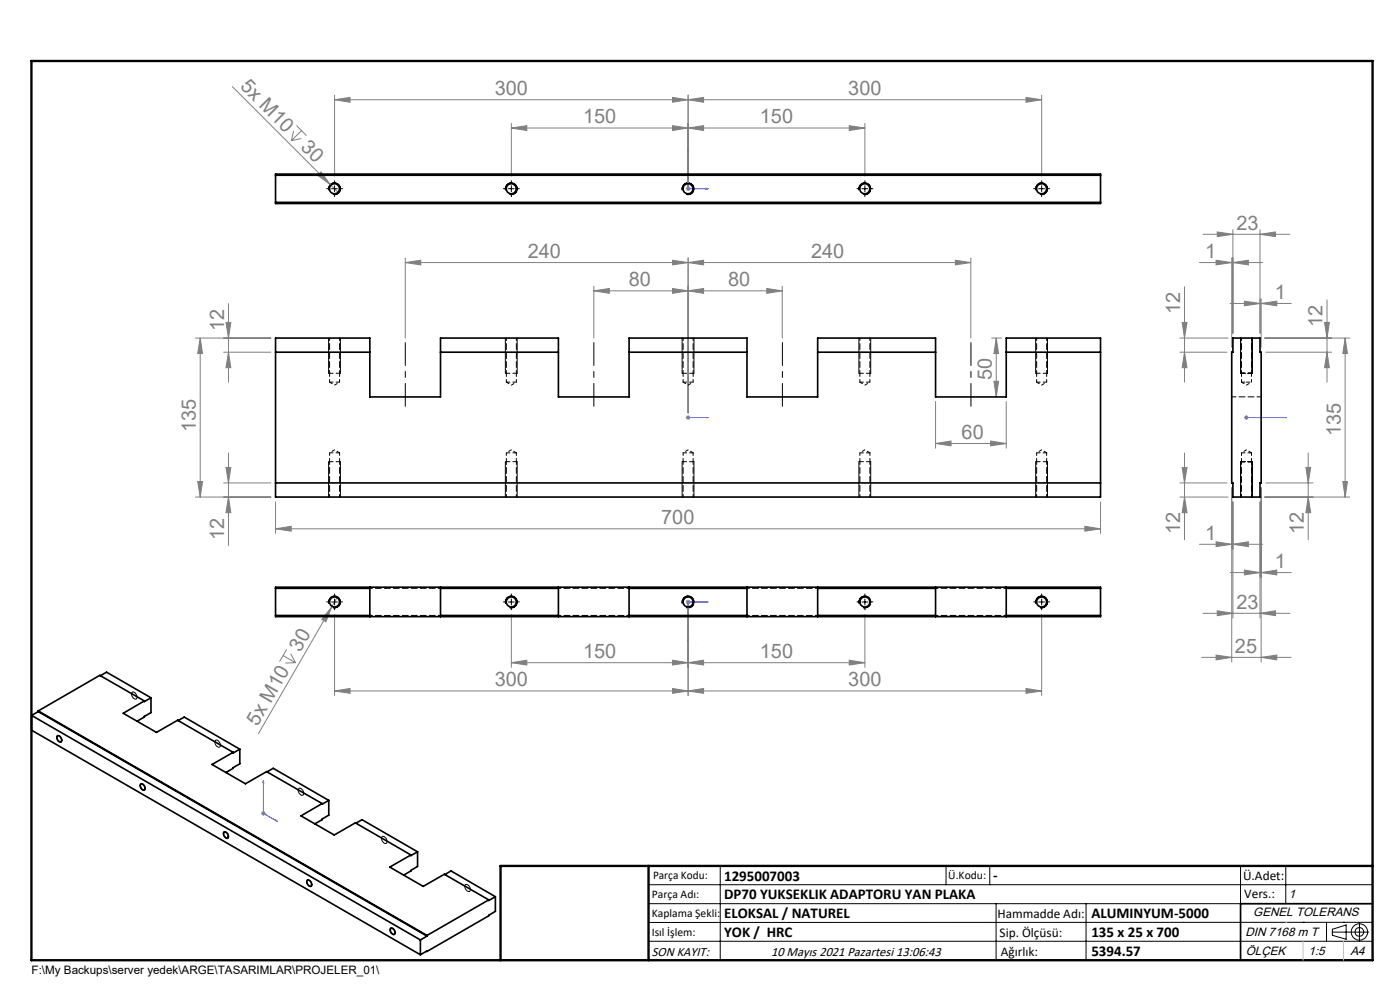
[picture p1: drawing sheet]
<svg xmlns="http://www.w3.org/2000/svg" width="297mm" height="210mm" viewBox="0 0 297 210" stroke-linecap="round" stroke-linejoin="round" font-family="sans-serif">
<g fill="none" stroke="#808080" stroke-width=".21">
<path d="M49.3 18.4l20.8 20.7M62.3 27.8l-.5 2M62.9 26.6l2.1 2.2M63.9 29.4l-2.1 .4M64 27.7l-2.2 2.1M67.4 37.2l.7-.7 2 2.6zM70.1 39.1l1.8 1.8M71 21.2l3.3-.5v1zM71 20.2v17.2M71 21.2h150M108.5 27.2l3.3-.5v1zM108.5 26.2v11.2"/>
<path d="M108.5 27.2h75M142.7 26.7l3.3 .5-3.3 .5zM142.7 20.7l3.3 .5-3.3 .5zM145.6 39.7l.7 .7M146 27.2l3.3-.5v1zM146 21.2l3.3-.5v1zM146 20.2v18.8M146 39.5v1M146.3 39.7l-.7 .7M180.2 26.7l3.3 .5-3.3 .5zM183.5 26.2v11.2M217.7 20.7l3.3 .5-3.3 .5z"/>
<path d="M221 20.2v17.2M86 55.7l3.3-.5v1zM86 55.7h120M86 54.7v17M142.7 55.2l3.3 .5-3.3 .5zM145.5 40h1M146 55.7l3.3-.5v1zM146 54.7v32.9M202.7 55.2l3.3 .5-3.3 .5zM206 54.7v17M254.5 55.7h13.4M255.2 49.7h18.4"/>
<path d="M258 55.2l3.3 .5-3.3 .5zM258.2 49.2l3.3 .5-3.3 .5zM261.3 54.7v19M261.5 55.7l3.3-.5v1zM261.5 48.7v22M267.3 49.7l3.3-.5v1zM267.3 48.7v22M41.5 71.7h16M42.5 71.7l.5 3.3h-1.1zM42.5 71.7v33.7M47.4 74.7h10.1M47.9 68.4h1.1l-.5 3.3z"/>
<path d="M48.5 74.7l.5 3.3h-1.1zM48.5 64.4v16.7M126 61.7l3.3-.5v1zM126 60.7v11M142.7 61.2l3.3 .5-3.3 .5zM146 61.7l3.3-.5v1zM162.7 61.2l3.2 .5-3.2 .5zM165.9 61.7h-39.9M165.9 60.7v11M210.4 71.7h2.1M211.3 71.7l.5 3.3h-.9zM211.3 71.7v12.5"/>
<path d="M250.3 71.7h10.2M250.3 74.7h10M250.8 68.4h1l-.5 3.3zM251.3 60.8v20.3M251.3 74.7l.5 3.3h-1zM260.9 64.4h13M264 63.9l3.3 .5-3.3 .5zM267.5 64.4l3.4-.5v1zM267.5 63.4v10.3M268.3 71.7h18M268.5 74.7h14M281 68.4h1l-.5 3.3z"/>
<path d="M281.5 74.7l.5 3.3h-1zM281.5 63.6v17.5M285.4 71.7l.5 3.3h-1zM285.4 71.7v33.7M47.9 99.2h1.1l-.5 3.2zM48.5 96.1v19.6M145.5 88.6h1M145.6 88.2l.7 .7M146 88.1v1M146.3 88.2l-.7 .7M198.5 94.1l3.3-.6v1.1zM198.5 85.2v9.9"/>
<path d="M198.5 94.1h15M210.1 93.5l3.4 .6-3.4 .5zM210.9 80.9h.9l-.5 3.3zM213.5 85.2v9.9M250.8 99.2h1l-.5 3.2zM251.3 96.1v18.4M263.9 88.6h1M264.1 88.2l.7 .7M264.4 88.1v1M264.8 88.2l-.7 .7M277 99.2h1.1l-.6 3.2zM277.5 96.1v18.4"/>
<path d="M41.5 105.4h16M41.9 102.2h1.1l-.5 3.2zM47.4 102.4h10.1M48.5 105.4l.5 3.4h-1.1zM58.5 112.2l3.3-.6v1.1zM58.5 106.5v6.7M58.5 112.2h175M230.2 111.6l3.3 .6-3.3 .5zM233.5 106.5v6.7M250.3 102.4h10M250.3 105.4h10.2M251.3 105.4l.5 3.4h-1z"/>
<path d="M254.5 115.5h13.4M258 114.9l3.3 .6-3.3 .4zM261.3 103.5v36.9M261.5 115.5l3.3-.6v1zM261.5 106.5v24.6M267.3 106.5v24.6M267.5 103.5v36.9M268.3 105.4h18M268.5 102.4h10.1M277.5 105.4l.6 3.4h-1.1zM284.9 102.2h1l-.5 3.2zM60 139.1l2.7 1.5"/>
<path d="M60.8 137.8l-1.5 2.6M61.7 138.7l1 1.9M70.3 128.8l-1.2 3.1-.8-.5zM70.3 128.8l-15.5 26.8M71 130.4v17.2M71.6 126.6l-1.3 2.2M108.5 130.4v11.2M145.5 127.7h1M145.6 127.3l.7 .7M146 128.7v18.9M146 127.2v1M146.3 127.3l-.7 .7"/>
<path d="M183.5 130.4v11.2M221 130.4v17.2M255 139.4h18.9M255.2 130.1h18.4M258 139l3.3 .4-3.3 .6zM258.2 129.6l3.3 .5-3.3 .5zM260.9 121.5h13M264 120.9l3.3 .6-3.3 .4zM267.3 130.1l3.3-.5v1zM267.5 121.5l3.4-.6v1zM267.5 139.4l3.4-.4v1zM62.7 140.6h-2.2"/>
<path d="M71 146.6l3.3-.6v1.1zM71 146.6h150M108.5 140.6l3.3-.6v1.1zM108.5 140.6h75M142.7 140l3.3 .6-3.3 .5zM142.7 146l3.3 .6-3.3 .5zM146 140.6l3.3-.6v1.1zM146 146.6l3.3-.6v1.1zM180.2 140l3.3 .6-3.3 .5zM217.7 146l3.3 .6-3.3 .5zM55.4 172.5h1M55.5 172.2l.7 .7"/>
<path d="M55.9 172v1M56.2 172.2l-.7 .7"/>
</g>
<g fill="none" stroke="#000" stroke-width=".21">
<path d="M71 39.4v1.3M108.5 39.4v1.3M183.5 39.4v1.3M221 39.4v1.3M69.7 40.3a1.24 1.24 0 0 1 1.1-1.5 1.24 1.24 0 0 1 1.4 1.3 1.24 1.24 0 0 1-1.6 1.1M70.3 40h1.3M107.2 40.3a1.24 1.24 0 0 1 1.1-1.5 1.24 1.24 0 0 1 1.4 1.3 1.24 1.24 0 0 1-1.6 1.1M107.8 40h1.3M144.7 40.3a1.24 1.24 0 0 1 1.1-1.5 1.24 1.24 0 0 1 1.4 1.3 1.24 1.24 0 0 1-1.6 1.1M182.2 40.3a1.24 1.24 0 0 1 1.1-1.5 1.24 1.24 0 0 1 1.4 1.3 1.24 1.24 0 0 1-1.6 1.1M182.8 40h1.3M219.7 40.3a1.24 1.24 0 0 1 1.1-1.5 1.24 1.24 0 0 1 1.4 1.3 1.24 1.24 0 0 1-1.6 1.1"/>
<path d="M220.3 40h1.3M69.7 71.7v7.5M72.2 71.7v7.5M107.2 71.7v7.5M109.7 71.7v7.5M144.7 71.7v7.5M147.2 71.7v7.5M182.2 71.7v7.5M184.7 71.7v7.5M219.7 71.7v7.5M222.2 71.7v7.5M263.2 71.7v7.5"/>
<path d="M265.7 71.7v7.5M69.7 98v7.4M72.2 98v7.4M107.2 98v7.4M109.7 98v7.4M144.7 98v7.4M147.2 98v7.4M182.2 98v7.4M184.7 98v7.4M219.7 98v7.4M222.2 98v7.4M263.2 98v7.4"/>
<path d="M265.7 98v7.4M69.7 128a1.26 1.26 0 0 1 1.1-1.6 1.26 1.26 0 0 1 1.4 1.4 1.26 1.26 0 0 1-1.6 1.1M70.3 127.7h1.3M71 127.1v1.2M107.2 128a1.26 1.26 0 0 1 1.1-1.6 1.26 1.26 0 0 1 1.4 1.4 1.26 1.26 0 0 1-1.6 1.1M107.8 127.7h1.3M108.5 127.1v1.2M144.7 128a1.26 1.26 0 0 1 1.1-1.6 1.26 1.26 0 0 1 1.4 1.4 1.26 1.26 0 0 1-1.6 1.1M182.2 128a1.26 1.26 0 0 1 1.1-1.6 1.26 1.26 0 0 1 1.4 1.4 1.26 1.26 0 0 1-1.6 1.1M182.8 127.7h1.3M183.5 127.1v1.2M219.7 128a1.26 1.26 0 0 1 1.1-1.6 1.26 1.26 0 0 1 1.4 1.4 1.26 1.26 0 0 1-1.6 1.1"/>
<path d="M220.3 127.7h1.3M221 127.1v1.2M12.2 156a.93 .93 0 0 1 .7 1.5 1 1 0 0 1-.7-1.5zM28 146.9a.9 .9 0 0 1 .9 .4 .9 .9 0 0 1-.1 1 1.08 1.08 0 0 1-.8-1.4zM45.6 157.1a.88 .88 0 0 1 1 .3 .88 .88 0 0 1 .1 .9 .7 .7 0 0 1-.7 0 .7 .7 0 0 1-.4-.7zM29.8 166.3a.92 .92 0 0 1 .9 .4 .92 .92 0 0 1 0 1 1.02 1.02 0 0 1-.9-1.4zM47.4 176.5a.91 .91 0 0 1 1 .4 .91 .91 0 0 1-.1 1 1.07 1.07 0 0 1-.9-1.4zM63.4 167.3a.88 .88 0 0 1 .9 .4 .88 .88 0 0 1-.1 1 1.03 1.03 0 0 1-.8-1.4zM81 177.5a.9 .9 0 0 1 1 .4 .9 .9 0 0 1-.1 1 1.07 1.07 0 0 1-.9-1.4zM65.1 186.7a.88 .88 0 0 1 .9 .3 .88 .88 0 0 1 .2 .9 .7 .7 0 0 1-.8 0 .7 .7 0 0 1-.3-.7zM82.9 196.8a.93 .93 0 0 1 .8 .5 .93 .93 0 0 1-.1 1 .99 .99 0 0 1-.7-1.5zM98.7 187.7a.91 .91 0 0 1 .9 .4 .91 .91 0 0 1 0 1 1.07 1.07 0 0 1-.9-1.4z"/>
<path d="M137.6 187.7h153.6M137.6 191.7h153.6M137.6 199.7h153.6M152.8 183.7v20M200.7 183.7v4M210 183.7v4M211.3 191.7v12M230.4 191.7v12M263.2 183.7v20M272.8 183.7v8M276.4 195.6h.1M281.4 195.6v4.1"/>
<path d="M282.6 197.7h7.8M282.6 197.1l3-.9v3l-3-.8zM285 195.6h.1M288.4 195.8v3.8M291.2 195.6l-153.6 .1"/>
<circle cx="288.4" cy="197.7" r="1.74"/>
<circle cx="288.4" cy="197.7" r=".93"/>
</g>
<g fill="none" stroke="#00f" stroke-width=".21">
<path d="M146 31.6v8.4h4.2M146 31.6l.1 .4h-.2zM149.8 39.9l.4 .1-.4 .1zM145.9 88.6h.2zM146 88.6h.1M146 88.6h4.2M150.2 88.6h-.4h.4M264.3 88.6h.2zM264.4 88.6h8.5M264.4 88.6h.1M272.9 88.6h-.4h.4M145.9 135.7h.2l-.1 .5z"/>
<path d="M149.8 127.6l.4 .1-.4 .1zM150.2 127.7h-4.2v8.5M55.9 165.6l.1 .4-.2-.1zM55.9 165.6v6.9l3 1.8M58.6 174l.3 .3-.3-.1z"/>
</g>
<path d="M126 72.7v13.5M166 72.7v13.5M206 72.7v13.5M86 86.2v-13.5" fill="none" stroke="#000" stroke-width=".21" stroke-dasharray="15.2 1.3 1.3 1.3" stroke-dashoffset="10.4"/>
<path d="M106.2 203.7h185" fill="none" stroke="#000" stroke-width=".25"/>
<path d="M291.2 191.7h-28v12" fill="none" stroke="#000" stroke-width=".35"/>
<path d="M6.7 12.9h284.5v190.8h-284.5zM137.6 183.7v20M291.2 183.7h-185v20" fill="none" stroke="#000" stroke-width=".5"/>
<path d="M272.8 195.6h.1M276.4 199.7v4M285 199.7v4" fill="none" stroke="#c0c0c0" stroke-width=".21"/>
<g fill="none" stroke="#000" stroke-width=".21" stroke-dasharray="15.2 1.3 1.3 1.3">
<path d="M71 38.8v-.5M108.5 38.8v-.5M183.5 38.8v-.5M221 38.8v-.5M69.7 40h-.4M71 41.3v.4M72.2 40h.5M107.2 40h-.4M108.5 41.3v.4M109.7 40h.5M182.2 40h-.4M183.5 41.3v.4"/>
<path d="M184.7 40h.5M219.7 40h-.4M221 41.3v.4M222.2 40h.5M69.7 127.7h-.4M71 126.4v-.4M71 128.9v.5M72.2 127.7h.5M107.2 127.7h-.4M108.5 126.4v-.4M108.5 128.9v.5M109.7 127.7h.5"/>
<path d="M182.2 127.7h-.4M183.5 126.4v-.4M183.5 128.9v.5M184.7 127.7h.5M219.7 127.7h-.4M221 126.4v-.4M221 128.9v.5M222.2 127.7h.5"/>
</g>
<path d="M69.7 79.2h2.5M107.2 79.2h2.5M144.7 79.2h2.5M182.2 79.2h2.5M219.7 79.2h2.5M263.2 79.2h2.5M72.2 97.9h-2.5M109.7 97.9h-2.5M147.2 97.9h-2.5M184.7 97.9h-2.5M222.2 97.9h-2.5M265.7 97.9h-2.5" fill="none" stroke="#000" stroke-width=".21" stroke-dasharray="1.3 .6" stroke-dashoffset=".3"/>
<g fill="#00f">
<path d="M149.8 39.9l.4 .1-.4 .1zM146 31.6l.1 .4h-.2z"/>
<path d="M149.8 88.6h.4zM145.9 88.6h.2z"/>
<path d="M58.6 174l.3 .3-.3-.1zM55.9 165.6l.1 .4-.2-.1zM264.3 88.6h.2zM272.5 88.6h.4z"/>
<path d="M149.8 127.6v.2l.4-.1zM145.9 135.7l.1 .5 .1-.5z"/>
</g>
<g fill="#808080">
<path d="M67.4 37.2l.7-.7 2 2.6z"/>
<path d="M70.3 128.8l-1.2 3.1-.8-.5z"/>
<path d="M261.5 55.7l3.3-.5v1zM258 55.2l3.3 .5-3.3 .5zM267.3 49.7l3.3-.5v1zM258.2 49.2l3.3 .5-3.3 .5zM261.5 115.5l3.3-.6v1zM258 114.9l3.3 .6-3.3 .4zM267.3 130.1l3.3-.5v1zM258.2 129.6l3.3 .5-3.3 .5z"/>
<path d="M142.7 61.2l3.3 .5-3.3 .5zM126 61.7l3.3-.5v1z"/>
<path d="M142.7 26.7l3.3 .5-3.3 .5zM108.5 27.2l3.3-.5v1zM142.7 20.7l3.3 .5-3.3 .5zM71 21.2l3.3-.5v1zM210.1 93.5l3.4 .6-3.4 .5zM198.5 94.1l3.3-.6v1.1zM142.7 55.2l3.3 .5-3.3 .5zM86 55.7l3.3-.5v1zM142.7 140l3.3 .6-3.3 .5zM108.5 140.6l3.3-.6v1.1zM142.7 146l3.3 .6-3.3 .5zM71 146.6l3.3-.6v1.1z"/>
<path d="M146 27.2l3.3-.5v1zM180.2 26.7l3.3 .5-3.3 .5zM146 21.2l3.3-.5v1zM217.7 20.7l3.3 .5-3.3 .5zM146 61.7l3.3-.5v1zM162.7 61.2l3.2 .5-3.2 .5zM146 140.6l3.3-.6v1.1zM180.2 140l3.3 .6-3.3 .5zM146 146.6l3.3-.6v1.1zM217.7 146l3.3 .6-3.3 .5z"/>
<path d="M230.2 111.6l3.3 .6-3.3 .5zM58.5 112.2l3.3-.6v1.1z"/>
<path d="M281 68.4h1l-.5 3.3zM281.5 74.7l.5 3.3h-1zM250.8 68.4h1l-.5 3.3zM251.3 74.7l.5 3.3h-1zM250.8 99.2h1l-.5 3.2zM251.3 105.4l.5 3.4h-1zM277 99.2h1.1l-.6 3.2zM277.5 105.4l.6 3.4h-1.1zM285.4 71.7l.5 3.3h-1zM284.9 102.2h1l-.5 3.2z"/>
<path d="M47.9 99.2h1.1l-.5 3.2zM48.5 105.4l.5 3.4h-1.1zM47.9 68.4h1.1l-.5 3.3zM48.5 74.7l.5 3.3h-1.1zM42.5 71.7l.5 3.3h-1.1zM41.9 102.2h1.1l-.5 3.2zM211.3 71.7l.5 3.3h-.9zM210.9 80.9h.9l-.5 3.3z"/>
<path d="M264 63.9l3.3 .5-3.3 .5zM267.5 64.4l3.4-.5v1zM264 120.9l3.3 .6-3.3 .4zM267.5 121.5l3.4-.6v1zM258 139l3.3 .4-3.3 .6zM267.5 139.4l3.4-.4v1z"/>
<path d="M146 55.7l3.3-.5v1zM202.7 55.2l3.3 .5-3.3 .5z"/>
</g>
<g fill="none" stroke="#000" stroke-width=".35">
<path d="M58.5 37.2h175M58.5 36.9h175v6.3h-175zM58.5 42.9h175M58.5 71.7h20v12.5h15v-12.5h25v12.5h15v-12.5h25v12.5h15v-12.5h25v12.5h15v-12.5h20v33.7h-175zM58.5 74.7h20M93.5 74.7h25M133.5 74.7h25M173.5 74.7h25M213.5 74.7h20M261.5 71.7h5.8v3h.2v27.7h-.2v3h-5.8v-3h-.2v-27.7h.2zM58.5 102.4h175M58.5 124.6h175v6.2h-175z"/>
<path d="M58.5 130.6h20M58.5 124.8h20M78.5 124.6v6.2M93.5 124.6v6.2M93.5 130.6h25M93.5 124.8h25M118.5 124.6v6.2M133.5 124.6v6.2M133.5 130.6h25M133.5 124.8h25M158.5 124.6v6.2M173.5 124.6v6.2"/>
<path d="M173.5 130.6h25M173.5 124.8h25M198.5 124.6v6.2M213.5 124.6v6.2M213.5 130.6h20M213.5 124.8h20M6.7 151.8l82.5 47.6M6.7 151.8v3.1l82.5 47.6M8.1 150.9l82.5 47.7M8.1 150.9l-1.4 .9M8.1 150.8v.1M8.1 150.8l82.5 47.6"/>
<path d="M12.1 156.2a.73 .73 0 0 1 .8 .3 .73 .73 0 0 1 0 .9 .87 .87 0 0 1-.8-1.2zM21.3 143.3l1.3-.7 9.4 5.4M30.6 148.7l-9.4-5.4-13.1 7.5M30.6 148.7l-4.5 2.6 7.1 4.1 4.5-2.6 11.8 6.8M32 148l-1.4 .8v-.1M32 148v3.2l-2.9 1.8M37.8 152.9l1.3-.8 11.8 6.8M49.5 159.6l-4.5 2.6 7.1 4.1 4.5-2.6 11.7 6.8M50.9 158.9l-1.4 .8v-.1M50.9 158.9v3.1l-3 1.9M29.9 166.3a.78 .78 0 0 1 .7 .4 .78 .78 0 0 1 0 .9 .85 .85 0 0 1-.7-1.3zM47.6 176.5a.79 .79 0 0 1 .7 .4 .79 .79 0 0 1 0 .9 .83 .83 0 0 1-.7-1.3z"/>
<path d="M56.7 163.7l1.3-.7 11.7 6.8M68.3 170.5l-4.4 2.6 7 4 4.5-2.6 11.8 6.9M69.7 169.8l-1.4 .8v-.1M69.7 169.8v3.1l-2.9 1.9M75.5 174.6l1.3-.7 11.8 6.8M65.2 186.8a.78 .78 0 0 1 .8 .3 .78 .78 0 0 1-.1 .9 .85 .85 0 0 1-.7-1.2zM82.8 197a.73 .73 0 0 1 .8 .3 .73 .73 0 0 1 0 .9 .91 .91 0 0 1-.8-1.2zM87.2 181.4l-4.5 2.5 7.1 4.1 4.5-2.6 9.4 5.5M88.6 180.7l-1.4 .8v-.1M88.6 180.7v3.1l-2.9 1.8M89.2 199.4v3.1M90.6 198.6l-1.4 .8"/>
<path d="M90.6 198.4v.2M94.4 185.5l1.3-.8 9.4 5.5M103.7 190.9l-13.1 7.5M105.1 190.2l-1.4 .8v-.1M105.1 190.2v3.1l-1.4 1-13.1 7.5M90.5 201.8h.1M90.6 201.8l-1.4 .7"/>
<circle cx="71" cy="40" r="1.07"/>
<circle cx="108.5" cy="40" r="1.07"/>
<circle cx="146" cy="40" r="1.07"/>
<circle cx="183.5" cy="40" r="1.07"/>
<circle cx="221" cy="40" r="1.07"/>
<circle cx="71" cy="127.7" r="1.07"/>
<circle cx="108.5" cy="127.7" r="1.07"/>
<circle cx="146" cy="127.7" r="1.07"/>
<circle cx="183.5" cy="127.7" r="1.07"/>
<circle cx="221" cy="127.7" r="1.07"/>
</g>
<g fill="none" stroke="#000" stroke-width=".21" stroke-dasharray="1.3 .6" stroke-dashoffset=".5">
<path d="M69.9 81.1h2.1M72 96.1h-2.1M107.4 81.1h2.1M109.5 96.1h-2.1M144.9 81.1h2.1M147 96.1h-2.1M182.4 81.1h2.1M184.5 96.1h-2.1M219.9 81.1h2.1M222 96.1h-2.1M263.4 81.1h1M264.4 81.1h1.1"/>
<path d="M265.5 96.1h-2.1"/>
</g>
<g fill="none" stroke="#000" stroke-width=".21" stroke-dasharray="1.3 .6" stroke-dashoffset=".7">
<path d="M69.9 71.7v9.4M107.4 71.7v9.4M144.9 71.7v9.4M182.4 71.7v9.4M219.9 71.7v9.4M263.4 71.7v9.4M69.9 96.1v9.3M72 81.1v-9.4M107.4 96.1v9.3M109.5 81.1v-9.4M144.9 96.1v9.3M147 81.1v-9.4"/>
<path d="M182.4 96.1v9.3M184.5 81.1v-9.4M219.9 96.1v9.3M222 81.1v-9.4M263.4 96.1v9.3M265.5 81.1v-9.4M72 105.4v-9.3M109.5 105.4v-9.3M147 105.4v-9.3M184.5 105.4v-9.3M222 105.4v-9.3M265.5 105.4v-9.3"/>
</g>
<g fill="none" stroke="#000" stroke-width=".21" stroke-dasharray="1.3 .6" stroke-dashoffset=".6">
<path d="M69.9 81.1l1.1 .6M71 81.7l1-.6M71 95.4l-1.1 .7M72 96.1l-1-.7M107.4 81.1l1.1 .6M108.5 81.7l1-.6M108.5 95.4l-1.1 .7M109.5 96.1l-1-.7M144.9 81.1l1.1 .6M146 81.7l1-.6M146 95.4l-1.1 .7M147 96.1l-1-.7"/>
<path d="M182.4 81.1l1.1 .6M183.5 81.7l1-.6M183.5 95.4l-1.1 .7M184.5 96.1l-1-.7M219.9 81.1l1.1 .6M221 81.7l1-.6M221 95.4l-1.1 .7M222 96.1l-1-.7M263.4 81.1l1 .6M264.4 81.7l1.1-.6M264.4 95.4l-1 .7M265.5 96.1l-1.1-.7"/>
</g>
<path d="M93.5 124.8h-15M93.5 130.5h-15M133.5 124.8h-15M133.5 130.5h-15M173.5 124.8h-15M173.5 130.5h-15M213.5 124.8h-15M213.5 130.5h-15" fill="none" stroke="#000" stroke-width=".21" stroke-dasharray="1.3 .6" stroke-dashoffset=".8"/>
<path d="M267.6 84.2h-6.3" fill="none" stroke="#000" stroke-width=".21" stroke-dasharray="1.3 .6" stroke-dashoffset=".4"/>
<g font-size="4.2" fill="#808080">
<text x="50.8" y="18.5" transform="rotate(45 50.8 18.5)">5x M10</text>
<text x="105" y="20.2">300</text>
<text x="180" y="20.2">300</text>
<text x="123.7" y="26.2">150</text>
<text x="161.2" y="26.2">150</text>
<text x="63.6" y="31.3" transform="rotate(45 63.6 31.3)">30</text>
<text x="262.3" y="48.7">23</text>
<text x="112" y="54.7">240</text>
<text x="172.1" y="54.7">240</text>
<text x="255.7" y="54.7">1</text>
<text x="133.4" y="60.7">80</text>
<text x="154.4" y="60.7">80</text>
<text x="270.4" y="63.4">1</text>
<text x="47.5" y="70.3" transform="rotate(-90 47.5 70.3)">12</text>
<text x="250.4" y="66.7" transform="rotate(-90 250.4 66.7)">12</text>
<text x="280.6" y="69.5" transform="rotate(-90 280.6 69.5)">12</text>
<text x="210.4" y="80.7" transform="rotate(-90 210.4 80.7)">50</text>
<text x="41.5" y="91.6" transform="rotate(-90 41.5 91.6)">135</text>
<text x="204" y="93.1">60</text>
<text x="284.4" y="92.6" transform="rotate(-90 284.4 92.6)">135</text>
<text x="140.3" y="111.2">700</text>
<text x="250.4" y="113.3" transform="rotate(-90 250.4 113.3)">12</text>
<text x="276.6" y="113.3" transform="rotate(-90 276.6 113.3)">12</text>
<text x="47.5" y="114.5" transform="rotate(-90 47.5 114.5)">12</text>
<text x="255.7" y="114.5">1</text>
<text x="270.4" y="120.5">1</text>
<text x="262.3" y="129.1">23</text>
<text x="63.7" y="138.4" transform="rotate(-60 63.7 138.4)">30</text>
<text x="123.7" y="139.6">150</text>
<text x="161.2" y="139.6">150</text>
<text x="262" y="138.5">25</text>
<text x="105" y="145.6">300</text>
<text x="180" y="145.6">300</text>
<text x="54.6" y="154.1" transform="rotate(-60 54.6 154.1)">5x M10</text>
</g>
<g font-size="3.2">
<text x="153.6" y="186.8">1295007003</text>
<text x="153.6" y="190.8">DP70 YUKSEKLIK ADAPTORU YAN PLAKA</text>
<text x="210.7" y="186.6">-</text>
<text x="153.6" y="194.8">ELOKSAL / NATUREL</text>
<text x="231.5" y="194.8">ALUMINYUM-5000</text>
<text x="153.6" y="198.8">YOK / HRC</text>
<text x="231.5" y="198.7">135 x 25 x 700</text>
<text x="231.5" y="202.8">5394.57</text>
</g>
<g font-size="2.8">
<text x="263.7" y="186.7">Ü.Adet:</text>
<text x="263.9" y="190.5">Vers.:</text>
<text x="211.6" y="194.8">Hammadde Adı:</text>
<text x="138.3" y="202.8">SON KAYIT:</text>
<text x="163.6" y="202.8">10 Mayıs 2021 Pazartesi 13:06:43</text>
<text x="212.1" y="198.7">Sip. Ölçüsü:</text>
<text x="212.3" y="202.7">Ağırlık:</text>
</g>
<g font-size="2.6">
<text x="273.4" y="190.4">1</text>
<text x="265.9" y="194.4">GENEL TOLERANS</text>
<text x="264.2" y="198.5">DIN 7168 m T</text>
<text x="264.3" y="202.6">ÖLÇEK</text>
<text x="277.6" y="202.6">1:5</text>
<text x="286.5" y="202.6">A4</text>
</g>
<g font-size="2.5">
<text x="138.3" y="190.5">Parça Adı:</text>
<text x="138.5" y="186.5">Parça Kodu:</text>
<text x="201.2" y="186.5">Ü.Kodu:</text>
<text x="138.3" y="194.5">Kaplama Şekli:</text>
<text x="138.3" y="198.6">Isıl İşlem:</text>
<text x="6.7" y="206.7">F:\My Backups\server yedek\ARGE\TASARIMLAR\PROJELER_01\</text>
</g>
</svg>
